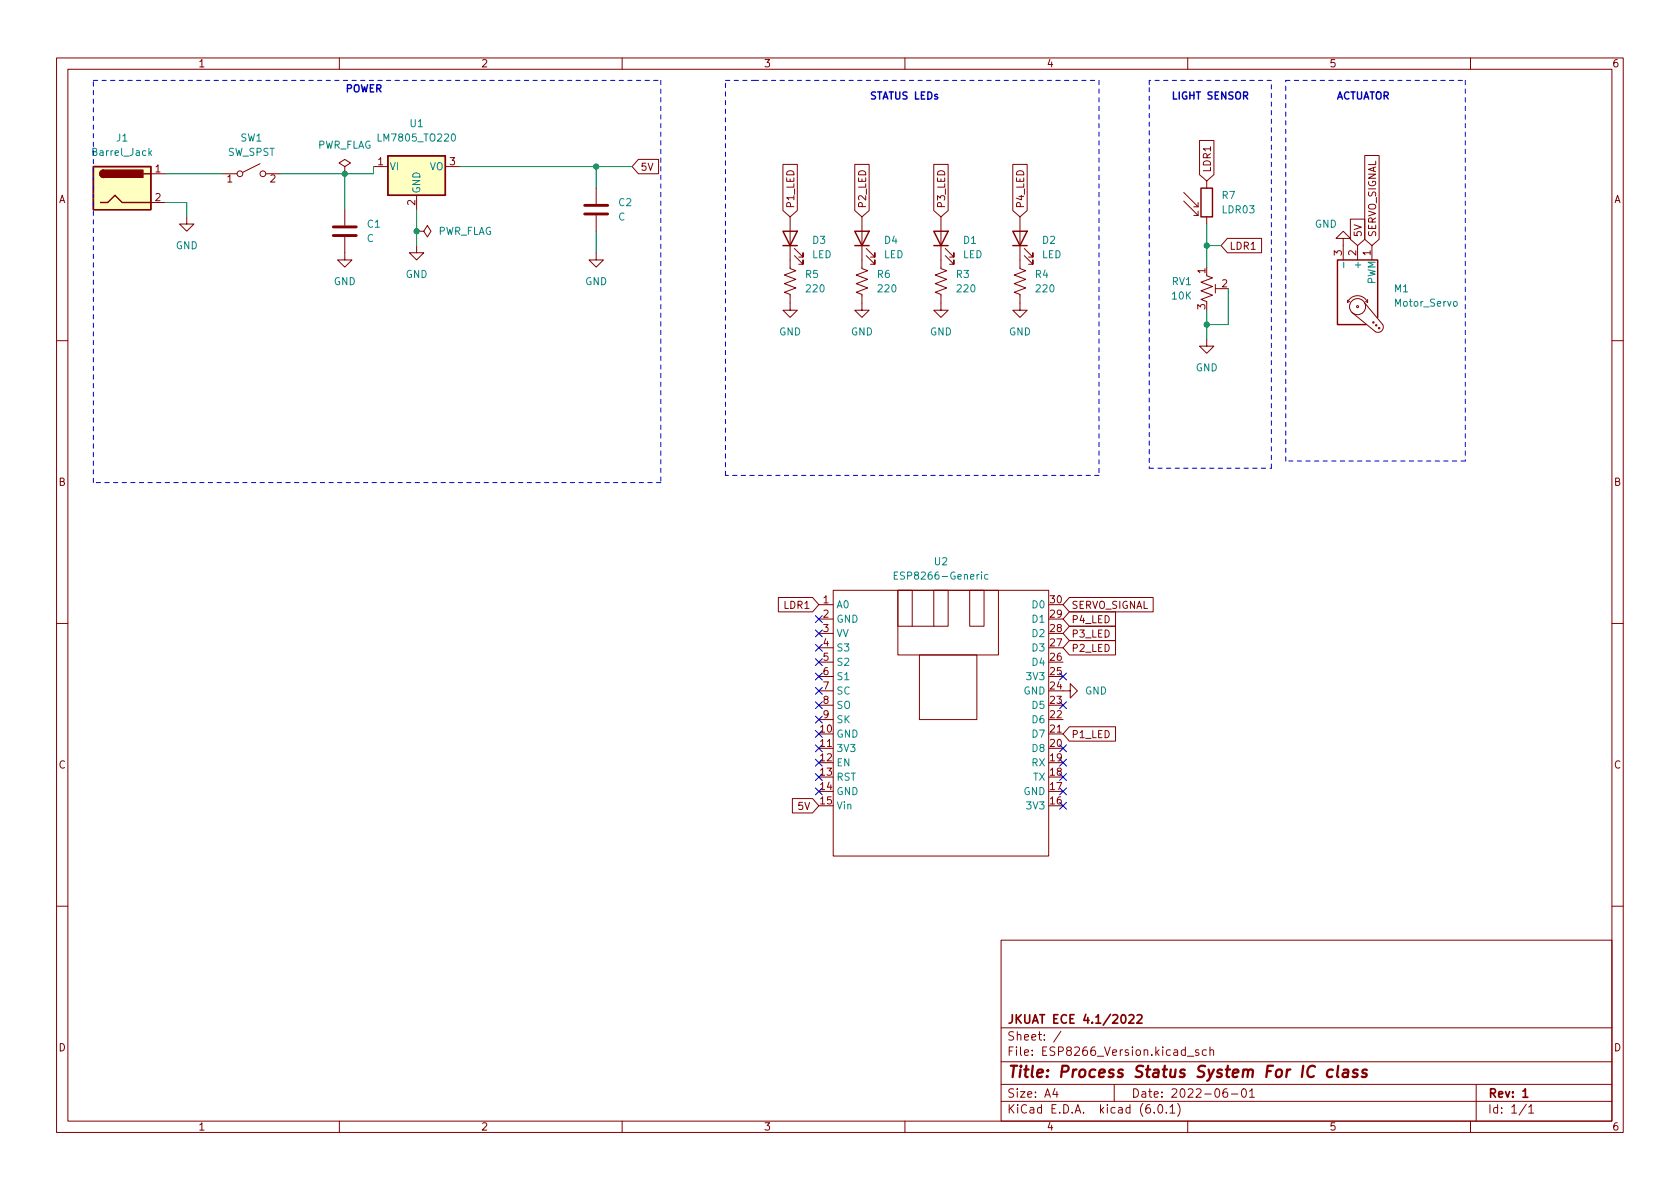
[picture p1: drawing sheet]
<svg xmlns="http://www.w3.org/2000/svg" width="297mm" height="210mm" viewBox="0 0 297 210" stroke-linecap="round" stroke-linejoin="round" font-family="sans-serif">
<g fill="none" stroke="#840000" stroke-width=".18">
<path d="M10 10.2h277v190.1h-277zM12 12.2h273v186.1h-273zM60 10.2v2M110 10.2v2M160 10.2v2M210 10.2v2M260 10.2v2M26.7 30.7h2.5M26.7 35.8h2.5M33 38.3v1.3h1.3l-1.3 1.3-1.3-1.3h1.3M39.4 30.7h2.5M46 29l-3.1 1.5"/>
<path d="M47 30.7h2.5M61 29.5l1-.7-1-.6-1.1 .6 1.1 .7v1.2M61 30.7h.1M61 37.1v2.8M66 29.5h2.6M73.7 34.5v2.6M78.7 29.5h2.6M105.4 33.3v2.8M105.4 38.1v2.8M112.9 28.2h3.5v2.5h-3.5l-1.1-1.2zM138.4 29.1h2.6v8.1l-1.3 1.1-1.3-1.1zM139.7 38.3v9.2l1 .4-2 .7 2 .8-2 .8 2 .7-2 .8 1 .4v2.8h1.3l-1.3 1.2-1.3-1.2h1.3"/>
<path d="M151.1 29.1h2.6v8.1l-1.3 1.1-1.3-1.1zM152.4 38.3v9.2l1 .4-2 .7 2 .8-2 .8 2 .7-2 .8 1 .4v2.8h1.3l-1.3 1.2-1.3-1.2h1.3M165.1 29.1h2.5v8.1l-1.2 1.1-1.3-1.1zM166.4 38.3v9.2l1 .4-2 .7 2 .8-2 .8 2 .7-2 .8 1 .4v2.8h1.2l-1.2 1.2-1.3-1.2h1.3M179.1 29.1h2.5v8.1l-1.3 1.1-1.2-1.1zM180.3 38.3v9.2l1.1 .4-2.1 .7 2.1 .8-2.1 .8 2.1 .7-2.1 .8 1 .4v2.8h1.3l-1.3 1.2-1.2-1.2h1.2M209.3 35.6l2.5 2.5M209.3 34l2.5 2.6M211.1 38.1h.7M211.1 36.6h.7M211.8 35.8v.8M211.8 37.3v.8"/>
<path d="M212.1 24.8h2.5v6.1l-1.2 1.1-1.3-1.1zM213.4 32v1.3M213.4 38.3v1.3M238.8 38.7h2.5v3.6l-1.3 1.1-1.2-1.1zM241.3 27.5h2.5v14.8l-1.2 1.1-1.3-1.1zM61 41.9v4.1h1.2l-1.2 1.2-1.3-1.2h1.3M73.7 43.4v1.3h1.2l-1.2 1.3-1.3-1.3h1.3M73.7 40.9h1.2l.7-1 .6 1-.6 1-.7-1M73.7 40.9h.1M105.4 44.7v1.3h1.3l-1.3 1.2-1.3-1.2h1.3M140.5 45.2l1.5 1.5v-.7v.7h-.8M140.5 43.9l1.5 1.6v-.8v.8h-.8"/>
<path d="M153.2 45.2l1.5 1.5v-.7v.7h-.8M153.2 43.9l1.5 1.6v-.8v.8h-.8M167.1 45.2l1.6 1.5v-.7v.7h-.8M167.1 43.9l1.6 1.6v-.8v.8h-.8M181.1 45.2l1.5 1.5v-.7v.7h-.7M181.1 43.9l1.5 1.6v-.8v.8h-.7M213.4 48.8l1 .3-2.1 .8 2.1 .8-2.1 .7 2.1 .8-2.1 .8 1.1 .3M213.4 59.9v1.3h1.2l-1.2 1.3-1.3-1.3h1.3M214.9 50.3v1.5M214.9 51h1M217 42.2h6.1v2.5h-6.1l-1.1-1.3zM237.5 42.2h1.3l-1.3-1.3-1.3 1.3h1.3v3.8"/>
<path d="M238.3 53.5a1.93 1.93 0 0 1 1.7-1.2 1.93 1.93 0 0 1 1.8 1.2M238.3 53.1v.4M238.6 53.3l-.3 .2M240 43.4v2.6M241.3 53.6l3.2 3.8a.94 .94 0 0 1-.2 1.1 .94 .94 0 0 1-1.1 .2l-4.2-3.5M241.4 53.3l.4 .2M241.8 53v.5M242.6 43.4v2.6M10 60.2h2M285 60.2h2M10 110.2h2M137.6 105.7h6.1l1.1 1.2-1.1 1.3h-6.1z"/>
<path d="M144.8 106.9h2.5M144.8 109.5h2.5M144.8 112h2.5M144.8 114.5h2.5M144.8 117.1h2.5M144.8 119.6h2.5M147.3 104.4h38.1v47h-38.1zM158.7 104.4h2.6v6.3h-2.6zM158.7 104.4h17.8v11.4h-17.8zM161.3 110.7h3.8M162.6 115.8h10.1v11.4h-10.1zM165.1 104.4h2.5v6.3h-2.5z"/>
<path d="M171.4 104.4h2.6v6.3h-2.6zM189.1 110.7h8.1v2.6h-8.1l-1.1-1.3zM189.1 105.7h14.8v2.5h-14.8l-1.1-1.3zM189.1 113.3h8.1v2.5h-8.1l-1.1-1.3zM189.1 108.2h8.1v2.5h-8.1l-1.1-1.2zM285 110.2h2M144.8 132.3h2.5M144.8 122.2h2.5M144.8 124.7h2.5M144.8 127.2h2.5M185.4 129.8h2.6M188 122.2h1.2v-1.3l1.3 1.3-1.3 1.2v-1.2"/>
<path d="M189.1 128.5h8.1v2.6h-8.1l-1.1-1.3zM140.1 141.2h3.6l1.1 1.3-1.1 1.3h-3.6zM10 160.2h2M177 166.3h108v32h-108zM285 160.2h2M60 198.3v2M110 198.3v2M160 198.3v2M177 194.8h108M177 191.8h108M177 187.8h108M177 181.8h108"/>
<path d="M186.5 192.5l-.4 1h1M186.9 193v1M187.6 182.4l-1.3 1.9M197 191.8v3M204.1 196.7v.1M204.9 195.4l.2-.1a.81 .81 0 0 1 .6 .7 .81 .81 0 0 1-.3 .8h-.2a.81 .81 0 0 1-.6-.6 .81 .81 0 0 1 .3-.8zM206.2 196.7v.1M206.9 195.8l.4-.5v1.5M206.9 196.8h.8M208.2 195.1a1.72 1.72 0 0 1 0 2.3M209.9 186.8h1.2M210 198.3v2"/>
<path d="M211.9 185.7l-.3-.1-.2 .2v.3l.5 .1v.4h-.5M213.3 185.7l-.4-.1-.3 .3v.4l.1 .3h.6M213.9 185.8l.2-.2 .4 .1 .1 .9M213.9 185.1v1.5M216.9 192.5a.59 .59 0 0 0-.7 .7v.5l.2 .3h.4l.2-.1 .1-.5-.2-.2-.4-.1-.3 .3M217.7 193.5h1.2M219.7 192.6l.2-.1a.81 .81 0 0 1 .5 .7 .81 .81 0 0 1-.3 .8h-.1a.81 .81 0 0 1-.6-.6 .81 .81 0 0 1 .3-.8zM220.9 193l.5-.5v1.5M220.9 194h.9M260 198.3v2M261 191.8v6.5M269.9 195.3l-1.3 1.9"/>
<path d="M270.3 195.8l.4-.5v1.5M270.3 196.8h.9"/>
<circle cx="42.4" cy="30.7" r=".51"/>
<circle cx="46.5" cy="30.7" r=".51"/>
<circle cx="240" cy="54.2" r=".18"/>
<circle cx="240" cy="54.2" r="1.42"/>
<circle cx="242.8" cy="57" r=".13"/>
<circle cx="243.3" cy="57.5" r=".13"/>
<circle cx="243.8" cy="58" r=".13"/>
</g>
<path d="M199.6 179.6l.6-.2 .2 .2 .1 .3-.9 1h.9M201.1 179.6l.5-.2 .2 .2 .1 .3-.9 1h.9M269.3 193l.4-.5v1.5M269.3 194h.8" fill="none" stroke="#840000" stroke-width=".3"/>
<path d="M235.7 189.2a.66 .66 0 0 0-1 .3l-.1 .6 .2 .3 .1 .1 .6-.1M236.6 188.5l-.2 1.7 .3 .3M237.6 189.2l.2-.1 .5 .1v1.3M238.4 189.6l-.7 .1a.4 .4 0 0 0-.3 .3 .4 .4 0 0 0 .2 .5l.7-.1M240 189.2a.49 .49 0 0 0-.7 .3v.2l.5 .1 .2 .3-.1 .3-.2 .1-.6-.1M241.7 189.2a.49 .49 0 0 0-.8 .3v.2l.7 .2 .1 .2-.2 .3-.2 .1-.5-.1" fill="none" stroke="#840000" stroke-width=".4"/>
<g fill="none" stroke="#840000" stroke-width=".25">
<path d="M16.5 29.5h10.2v7.6h-10.2zM17.8 35.8h1.2l1.3-1.3 1.3 1.3h5.1M18.3 30.1a.64 .64 0 0 0-.6 .6 .64 .64 0 0 0 .6 .7M25.4 30.7h1.3M68.6 27.6h10.1v6.9h-10.1zM212.3 33.3h2.1v5h-2.1zM138.4 40.9h2.6l-1.3 2.5zM138.4 43.4h2.6M151.1 40.9h2.6l-1.3 2.5zM151.1 43.4h2.6M165.1 40.9h2.5l-1.2 2.5zM165.1 43.4h2.5"/>
<path d="M179.1 40.9h2.5l-1.3 2.5zM179.1 43.4h2.5M243.6 56.1v-10.1h-7.1v11.4h5.1"/>
</g>
<g fill="#ffffc2" stroke="#ffffc2" stroke-width=".18">
<path d="M16.5 29.5h10.2v7.6h-10.2z"/>
<path d="M68.6 27.6h10.1v6.9h-10.1z"/>
</g>
<g fill="#840000" stroke="#840000" stroke-width=".25">
<path d="M17.8 30.3l.5-.2v1.3a.64 .64 0 0 1-.6-.4 .64 .64 0 0 1 .1-.7z"/>
<path d="M18.3 30.1h7v1.3h-7z"/>
</g>
<path d="M26.5 27l.3 .5M26.8 26.6l-.5 .5M237.6 46.4v.9M257 53.4l.2-.1 .4 .1v.5l-.1 .2-.3 .1-.2-.2zM158.1 101.8h.4M158.7 101.2h-.6v1.2h.6M174.7 101.6h-.4l-.2 .2 .1 .6h.5" fill="none" stroke="#008484" stroke-width=".18"/>
<path d="M103.4 37.8h4M103.4 36.3h4M58.9 41.7h4.1M58.9 40.1h4.1" fill="none" stroke="#840000" stroke-width=".51"/>
<g fill="none" stroke="#0000c2" stroke-width=".18" stroke-dasharray=".8 .8">
<path d="M16.5 14.2h100.3M116.8 14.2v71.1M128.3 14.2h5M133.3 14.2h61M194.3 14.2v69.9M203.2 15.5v67.3M203.2 14.2v1.3M224.8 14.2h-21.6M227.3 14.2h31.8M259.1 14.2v67.3M16.5 85.3v-71.1M116.8 85.3h-100.3"/>
<path d="M128.3 84.1v-69.9M194.3 84.1h-66M203.2 82.8h21.6M224.8 82.8v-68.6M227.3 81.5v-67.3M259.1 81.5h-31.8"/>
</g>
<path d="M29.2 30.7h10.2M29.2 35.8h3.8v2.5M61 30.7v6.4M66 29.5v1.2h-16.5M73.7 37.1v6.3M81.3 29.5h30.5M105.4 29.5v3.8M213.4 39.6v7.6M105.4 40.9v3.8M213.4 54.9v5M213.4 43.4h2.5M217.2 51v6.4h-3.8" fill="none" stroke="#008400" stroke-width=".18"/>
<g fill="none" stroke="#000084" stroke-width=".18">
<path d="M144.2 108.9l1.2 1.2M144.2 111.4l1.2 1.2M144.2 116.5l1.2 1.2M144.2 113.9l1.2 1.3M144.2 119l1.2 1.2M145.4 108.9l-1.2 1.2M145.4 111.4l-1.2 1.2M145.4 116.5l-1.2 1.2M145.4 113.9l-1.2 1.3M145.4 119l-1.2 1.2M187.4 119l1.2 1.2M188.6 119l-1.2 1.2"/>
<path d="M144.2 121.6l1.2 1.2M144.2 129.2l1.2 1.2M144.2 124.1l1.2 1.2M144.2 136.8l1.2 1.2M144.2 126.6l1.2 1.3M144.2 139.3l1.2 1.3M144.2 134.3l1.2 1.2M144.2 131.7l1.2 1.2M145.4 121.6l-1.2 1.2M145.4 129.2l-1.2 1.2M145.4 124.1l-1.2 1.2M145.4 136.8l-1.2 1.2"/>
<path d="M145.4 126.6l-1.2 1.3M145.4 139.3l-1.2 1.3M145.4 134.3l-1.2 1.2M145.4 131.7l-1.2 1.2M187.4 131.7l1.2 1.2M187.4 124.1l1.2 1.2M187.4 136.8l1.2 1.2M187.4 134.3l1.2 1.2M187.4 139.3l1.2 1.3M188.6 131.7l-1.2 1.2M188.6 124.1l-1.2 1.2M188.6 136.8l-1.2 1.2"/>
<path d="M188.6 134.3l-1.2 1.2M188.6 139.3l-1.2 1.3M187.4 141.9l1.2 1.2M188.6 141.9l-1.2 1.2"/>
</g>
<g fill="#008400" stroke="#008400" stroke-width=".18">
<circle cx="73.7" cy="40.9" r=".46"/>
<circle cx="105.4" cy="29.5" r=".46"/>
<circle cx="61" cy="30.7" r=".46"/>
<circle cx="213.4" cy="57.4" r=".46"/>
<circle cx="213.4" cy="43.4" r=".46"/>
</g>
<text font-size="2.8" fill="#840000" x="178" y="190.6">Title: Process Status System For IC class</text>
<g font-size="2.1" fill="#840000">
<text x="178" y="184">Sheet: /</text>
<text x="178" y="181">JKUAT ECE 4.1/2022</text>
<text x="178" y="186.7">File: ESP8266_Version.kicad_sch</text>
<text x="178" y="196.9">KiCad E.D.A. kicad (6.0.1)</text>
<text x="178" y="194.1">Size: A4</text>
<text x="200" y="194.1">Date: 2022-06-01</text>
<text x="263" y="194.1">Rev: 1</text>
<text x="263" y="196.9">Id: 1/1</text>
</g>
<g font-size="1.8" fill="#840000">
<text x="35" y="11.9">1</text>
<text x="85" y="11.9">2</text>
<text x="135" y="11.9">3</text>
<text x="185" y="11.9">4</text>
<text x="235" y="11.9">5</text>
<text x="285" y="11.9">6</text>
<text x="66.8" y="29.2">1</text>
<text x="79.5" y="29.2">3</text>
<text x="10.3" y="35.9">A</text>
<text x="27.4" y="30.5">1</text>
<text x="27.4" y="35.6">2</text>
<text x="40.1" y="32.3">1</text>
<text x="47.8" y="32.3">2</text>
<text x="113.2" y="30.2">5V</text>
<text x="214.1" y="30.6" transform="rotate(-90 214.1 30.6)">LDR1</text>
<text x="285.3" y="35.9">A</text>
<text x="73.4" y="36.3" transform="rotate(-90 73.4 36.3)">2</text>
<text x="140.4" y="36.9" transform="rotate(-90 140.4 36.9)">P1_LED</text>
<text x="153.1" y="36.9" transform="rotate(-90 153.1 36.9)">P2_LED</text>
<text x="167.1" y="36.9" transform="rotate(-90 167.1 36.9)">P3_LED</text>
<text x="181.1" y="36.9" transform="rotate(-90 181.1 36.9)">P4_LED</text>
<text x="240.8" y="42" transform="rotate(-90 240.8 42)">5V</text>
<text x="243.3" y="42" transform="rotate(-90 243.3 42)">SERVO_SIGNAL</text>
<text x="217.3" y="44.2">LDR1</text>
<text x="237.2" y="45.2" transform="rotate(-90 237.2 45.2)">3</text>
<text x="239.8" y="45.2" transform="rotate(-90 239.8 45.2)">2</text>
<text x="242.3" y="45.2" transform="rotate(-90 242.3 45.2)">1</text>
<text x="213.1" y="48.4" transform="rotate(-90 213.1 48.4)">1</text>
<text x="216" y="50.8">2</text>
<text x="213.1" y="54.7" transform="rotate(-90 213.1 54.7)">3</text>
<text x="10.3" y="85.9">B</text>
<text x="285.3" y="85.9">B</text>
<text x="138.7" y="107.7">LDR1</text>
<text x="145.6" y="106.7">1</text>
<text x="185.7" y="106.7">30</text>
<text x="189.4" y="107.7">SERVO_SIGNAL</text>
<text x="145.6" y="109.2">2</text>
<text x="145.6" y="111.8">3</text>
<text x="185.7" y="111.8">28</text>
<text x="185.7" y="109.2">29</text>
<text x="189.4" y="112.7">P3_LED</text>
<text x="189.4" y="110.2">P4_LED</text>
<text x="145.6" y="114.3">4</text>
<text x="145.6" y="116.8">5</text>
<text x="145.6" y="119.4">6</text>
<text x="185.7" y="119.4">25</text>
<text x="185.7" y="116.8">26</text>
<text x="185.7" y="114.3">27</text>
<text x="189.4" y="115.3">P2_LED</text>
<text x="145.6" y="121.9">7</text>
<text x="145.6" y="124.5">8</text>
<text x="185.7" y="124.5">23</text>
<text x="185.7" y="121.9">24</text>
<text x="145.1" y="129.5">10</text>
<text x="145.6" y="127">9</text>
<text x="185.7" y="129.5">21</text>
<text x="185.7" y="127">22</text>
<text x="189.4" y="130.5">P1_LED</text>
<text x="10.3" y="135.9">C</text>
<text x="145.1" y="132.1">11</text>
<text x="145.1" y="134.6">12</text>
<text x="145.1" y="137.2">13</text>
<text x="185.7" y="137.2">18</text>
<text x="185.7" y="134.6">19</text>
<text x="185.7" y="132.1">20</text>
<text x="285.3" y="135.9">C</text>
<text x="141.2" y="143.2">5V</text>
<text x="145.1" y="139.7">14</text>
<text x="145.1" y="142.2">15</text>
<text x="185.7" y="142.2">16</text>
<text x="185.7" y="139.7">17</text>
<text x="10.3" y="185.9">D</text>
<text x="285.3" y="185.9">D</text>
<text x="35" y="199.9">1</text>
<text x="85" y="199.9">2</text>
<text x="135" y="199.9">3</text>
<text x="185" y="199.9">4</text>
<text x="235" y="199.9">5</text>
<text x="285" y="199.9">6</text>
</g>
<g font-size="1.8" fill="#0000c2">
<text x="61" y="16.3">POWER</text>
<text x="153.7" y="17.6">STATUS LEDs</text>
<text x="207" y="17.6">LIGHT SENSOR</text>
<text x="236.2" y="17.6">ACTUATOR</text>
</g>
<g font-size="1.8" fill="#008484">
<text x="72.5" y="22.5">U1</text>
<text x="16.6" y="27.6">Barrel_Jack</text>
<text x="20.6" y="25">J1</text>
<text x="40.2" y="27.6">SW_SPST</text>
<text x="42.5" y="25">SW1</text>
<text x="56" y="26.3">PWR_FLAG</text>
<text x="67.2" y="25">LM7805_TO220</text>
<text x="68.8" y="30.1">VI</text>
<text x="74.3" y="34.3" transform="rotate(-90 74.3 34.3)">GND</text>
<text x="75.9" y="30.1">VO</text>
<text x="216.1" y="35.2">R7</text>
<text x="65" y="40.3">C1</text>
<text x="77.3" y="41.5">PWR_FLAG</text>
<text x="109.3" y="39">C</text>
<text x="109.4" y="36.4">C2</text>
<text x="216.2" y="37.7">LDR03</text>
<text x="232.5" y="40.3">GND</text>
<text x="31.1" y="44.1">GND</text>
<text x="64.8" y="42.8">C</text>
<text x="143.5" y="45.7">LED</text>
<text x="143.7" y="43.1">D3</text>
<text x="156.2" y="45.7">LED</text>
<text x="156.4" y="43.1">D4</text>
<text x="170.2" y="45.7">LED</text>
<text x="170.4" y="43.1">D1</text>
<text x="184.2" y="45.7">LED</text>
<text x="184.3" y="43.1">D2</text>
<text x="240.7" y="47" transform="rotate(-90 240.7 47)">+</text>
<text x="59" y="50.4">GND</text>
<text x="71.7" y="49.1">GND</text>
<text x="103.4" y="50.4">GND</text>
<text x="142.4" y="49.1">R5</text>
<text x="142.7" y="51.7">220</text>
<text x="155.1" y="49.1">R6</text>
<text x="155.4" y="51.7">220</text>
<text x="169.1" y="49.1">R3</text>
<text x="169.3" y="51.7">220</text>
<text x="183.1" y="49.1">R4</text>
<text x="183.3" y="51.7">220</text>
<text x="207.2" y="50.4">RV1</text>
<text x="207.3" y="53">10K</text>
<text x="243.2" y="50.3" transform="rotate(-90 243.2 50.3)">PWM</text>
<text x="246.6" y="51.7">M1</text>
<text x="137.7" y="59.3">GND</text>
<text x="150.4" y="59.3">GND</text>
<text x="164.4" y="59.3">GND</text>
<text x="178.4" y="59.3">GND</text>
<text x="246.8" y="54.2">Motor_Servo</text>
<text x="211.4" y="65.7">GND</text>
<text x="165.2" y="99.9">U2</text>
<text x="147.8" y="107.6">A0</text>
<text x="159" y="102.5">ESP8266-Generic</text>
<text x="182.7" y="107.6">D0</text>
<text x="147.8" y="110.1">GND</text>
<text x="147.8" y="112.6">VV</text>
<text x="182.7" y="112.6">D2</text>
<text x="182.7" y="110.1">D1</text>
<text x="147.8" y="115.2">S3</text>
<text x="147.8" y="117.7">S2</text>
<text x="182.7" y="117.7">D4</text>
<text x="182.7" y="115.2">D3</text>
<text x="147.8" y="120.3">S1</text>
<text x="147.8" y="122.8">SC</text>
<text x="147.8" y="125.3">SO</text>
<text x="181" y="122.8">GND</text>
<text x="181.8" y="120.3">3V3</text>
<text x="182.7" y="125.3">D5</text>
<text x="191.8" y="122.8">GND</text>
<text x="147.8" y="130.4">GND</text>
<text x="147.8" y="127.9">SK</text>
<text x="182.7" y="130.4">D7</text>
<text x="182.7" y="127.9">D6</text>
<text x="147.8" y="133">3V3</text>
<text x="147.8" y="135.5">EN</text>
<text x="182.5" y="135.5">RX</text>
<text x="182.7" y="133">D8</text>
<text x="147.8" y="138">RST</text>
<text x="147.8" y="140.6">GND</text>
<text x="147.8" y="143.1">Vin</text>
<text x="181" y="140.6">GND</text>
<text x="181.8" y="143.1">3V3</text>
<text x="182.7" y="138">TX</text>
</g>
</svg>
